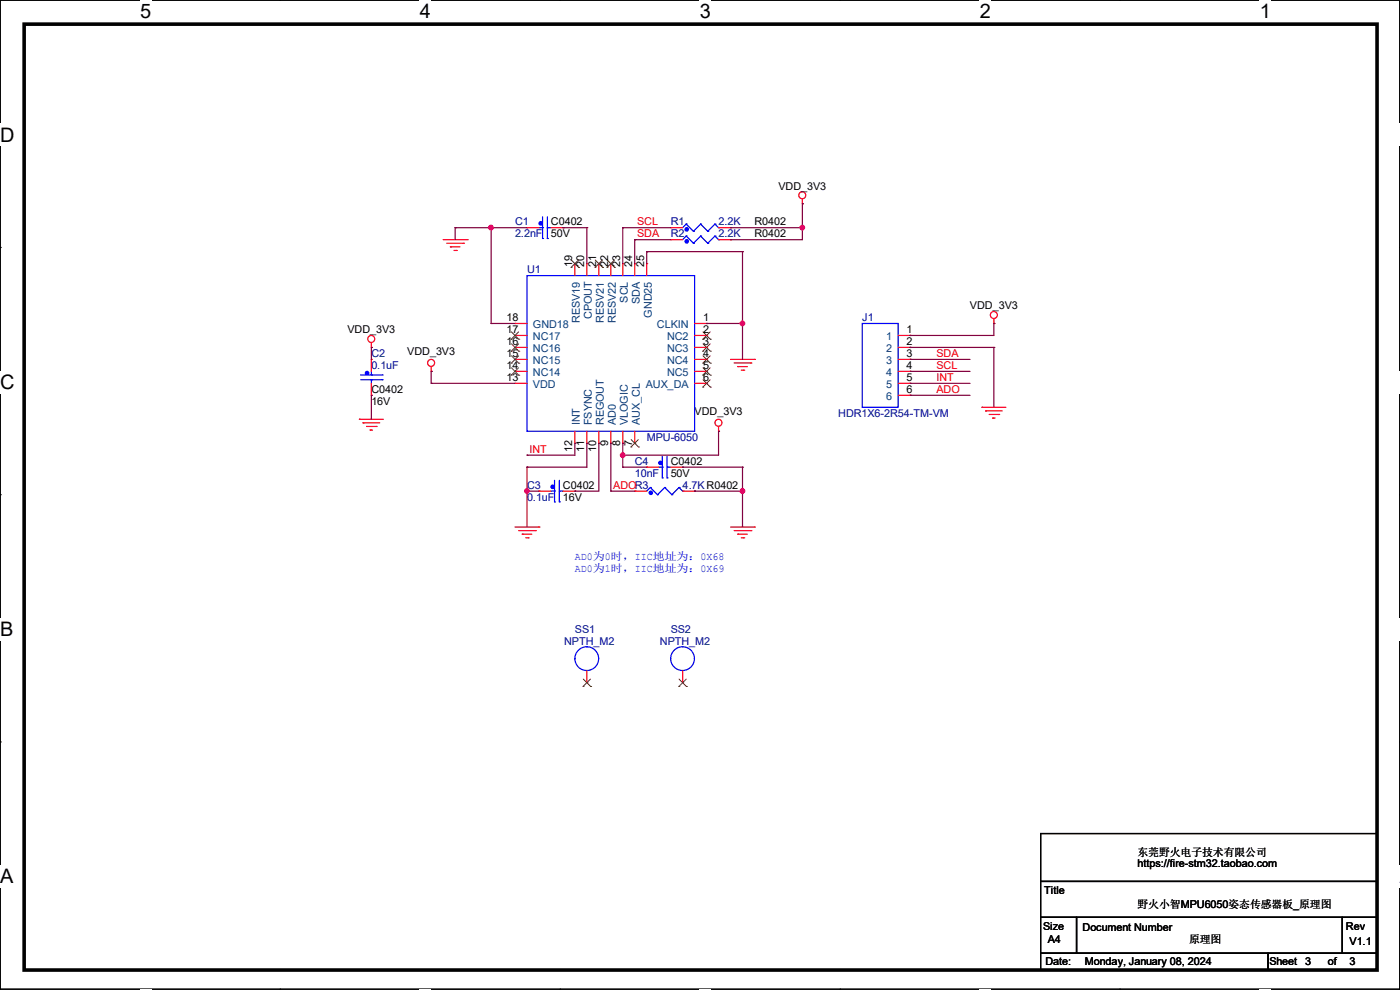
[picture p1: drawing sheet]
<svg xmlns="http://www.w3.org/2000/svg" width="297mm" height="210mm" viewBox="0 0 297 210" stroke-linecap="round" stroke-linejoin="round" font-family="sans-serif">
<path d="M0 0h297v209.8h-297z" fill="none" stroke="#000" stroke-width=".25"/>
<g fill="#fff">
<path d="M29.7 0h2.4v4.8h-2.4z"/>
<path d="M29.7 209.8h2.4v.2h-2.4z"/>
</g>
<path d="M59.4 0h.1M59.4 209.8h.1" fill="none" stroke="#000" stroke-width=".25"/>
<g fill="#fff">
<path d="M89.1 0h2.3v4.8h-2.3z"/>
<path d="M89.1 209.8h2.3v.2h-2.3z"/>
</g>
<path d="M118.8 0h.1M118.8 209.8h.1" fill="none" stroke="#000" stroke-width=".25"/>
<g fill="#fff">
<path d="M148.5 0h2.3v4.8h-2.3z"/>
<path d="M148.5 209.8h2.3v.2h-2.3z"/>
</g>
<path d="M178.2 0h.1M178.2 209.8h.1" fill="none" stroke="#000" stroke-width=".25"/>
<g fill="#fff">
<path d="M207.9 0h2.3v4.8h-2.3z"/>
<path d="M207.9 209.8h2.3v.2h-2.3z"/>
</g>
<path d="M237.6 0h.1M237.6 209.8h.1" fill="none" stroke="#000" stroke-width=".25"/>
<g fill="#fff">
<path d="M267.3 0h2.3v4.8h-2.3z"/>
<path d="M267.3 209.8h2.3v.2h-2.3z"/>
<path d="M0 26.2h3.1v4.8h-3.1z"/>
<path d="M297 26.2v4.8z"/>
<path d="M0 78.7h3.1v4.7h-3.1z"/>
<path d="M297 78.7v4.7z"/>
</g>
<path d="M0 52.5h.1M297 52.5h.1" fill="none" stroke="#000" stroke-width=".25"/>
<g fill="#fff">
<path d="M0 131.1h2.9v4.8h-2.9z"/>
<path d="M297 131.1v4.8z"/>
</g>
<path d="M0 104.9h.1M297 104.9h.1" fill="none" stroke="#000" stroke-width=".25"/>
<g fill="#fff">
<path d="M0 183.6h2.9v4.7h-2.9z"/>
<path d="M296.9 183.6h.1v4.7h-.1z"/>
</g>
<path d="M0 157.4h.1M297 157.4h.1M220.8 176.8h71.3v10.2h-71.3zM220.8 187h71.3v7.6h-71.3zM220.8 194.6h7.6v7.6h-7.6zM228.4 194.6h56.4v7.6h-56.4zM284.8 194.6h7.3v7.6h-7.3zM220.8 202.2h48.2v3.6h-48.2zM269 202.2h23.1v3.6h-23.1z" fill="none" stroke="#000" stroke-width=".25"/>
<path d="M5.1 5.1h287v200.7h-287z" fill="none" stroke="#000" stroke-width=".76"/>
<g fill="none" stroke="#f00" stroke-width=".25">
<path d="M94 50.8h5.1M94.8 51.6h3.5M95.5 52.4h.1M95.5 52.4h2.1M96.3 53.1h.5M96.8 53.1h.1M98.3 51.6h.1M99.1 50.8h.1M111.8 48.3h.1M111.8 48.3h2.5M116.9 48.3h2.5M119.4 48.3h.1"/>
<path d="M122 55.9h.1M122 55.9v2.6M124.5 55.9h.1M124.5 55.9v2.6M127 55.9h.1M127 55.9v2.6M129.6 55.9h.1M129.6 55.9v2.6M132.1 55.9h.1M132.1 55.9v2.6M134.7 55.9h.1M134.7 55.9v2.6"/>
<path d="M137.2 55.9h.1M137.2 55.9v2.6M142.3 48.3h.1M142.3 50.8h.1M142.3 50.8h2.5M142.3 48.3h2.5M152.4 50.8h2.6M152.4 48.3h2.6M155 48.3h.1M155 50.8h.1M170.2 43.2h.1M170.2 42.2v1"/>
<path d="M78.8 73.7h.1M78.8 76.2h.1M78.8 72.7v1M78.8 76.2v2.6M91.5 78.8h.1M91.5 77.8v1M109.3 78.8h.1M109.3 76.2h.1M109.3 73.7h.1M109.3 71.2h.1M109.3 68.6h.1M109.3 76.2h2.5"/>
<path d="M109.3 71.2h2.5M109.3 73.7h2.5M109.3 78.8h2.5M109.3 68.6h2.5M147.4 76.2h2.5M147.4 71.2h2.5M147.4 73.7h2.5M147.4 78.8h2.5M147.4 68.6h2.5M149.9 68.6h.1M149.9 71.2h.1M149.9 73.7h.1"/>
<path d="M149.9 76.2h.1M149.9 78.8h.1M155 76.2h5.1M155.7 77h3.6M156.5 77.8h.1M156.5 77.8h2M157.3 78.5h.5M157.8 78.5h.1M159.3 77h.1M160.1 76.2h.1M190.5 76.2h2.6M190.5 71.2h2.6"/>
<path d="M190.5 73.7h2.6M190.5 78.8h2.6M193.1 71.2h.1M193.1 73.7h.1M193.1 76.2h.1M193.1 78.8h.1M210.9 68.6h.1M210.9 67.6v1M76.2 88.9h.1M76.2 88.9h5.1M77 89.7h.1M77 89.7h3.6"/>
<path d="M77.8 90.5h2M78.5 91.2h.1M78.5 91.2h.5M78.8 83.9h.1M78.8 81.3v2.6M79.8 90.5h.1M109.3 81.3h.1M109.3 81.3h2.5M122 94h.1M122 91.5v2.5M124.5 94h.1M124.5 91.5v2.5"/>
<path d="M127 94h.1M127 91.5v2.5M129.6 94h.1M129.6 91.5v2.5M132.1 94h.1M132.1 91.5v2.5M134.7 94h.1M134.7 91.5v2.5M137.2 99.1h.1M137.2 99.1h2.5M142.3 99.1h2.5M144.8 99.1h.1"/>
<path d="M147.4 81.3h2.5M149.9 81.3h.1M152.4 91.5h.1M152.4 90.5v1M190.5 81.3h2.6M190.5 83.9h2.6M193.1 81.3h.1M193.1 83.9h.1M208.3 86.4h.1M208.3 86.4h5.1M209.1 87.2h.1M209.1 87.2h3.5"/>
<path d="M209.8 87.9h2.1M210.6 88.7h.1M210.6 88.7h.5M211.9 87.9h.1M109.3 111.8h5M110 112.6h3.6M110.8 113.3h.1M110.8 113.3h2M111.5 114.1h.6M112.1 114.1h.1M113.6 112.6h.1M114.3 111.8h.1"/>
<path d="M114.3 104.2h.1M114.3 104.2h2.6M119.4 104.2h2.6M122 104.2h.1M134.7 104.2h.1M134.7 104.2h2.5M144.8 104.2h2.6M147.4 104.2h.1M155 111.8h5.1M155.7 112.6h3.6M156.5 113.3h.1M156.5 113.3h2"/>
<path d="M157.3 114.1h.5M157.8 114.1h.1M159.3 112.6h.1M160.1 111.8h.1M124.5 144.8h.1M124.5 142.3v2.5M144.8 144.8h.1M144.8 142.3v2.5"/>
<circle cx="170.2" cy="41.4" r=".74"/>
<circle cx="78.8" cy="71.9" r=".74"/>
<circle cx="91.5" cy="77" r=".74"/>
<circle cx="210.8" cy="66.8" r=".74"/>
<circle cx="152.4" cy="89.7" r=".74"/>
</g>
<g fill="none" stroke="#00f" stroke-width=".25">
<path d="M111.8 58.5h35.6v33h-35.6zM114.3 48.3h.8M115.1 50.6h.1M115.1 48.3h.1M115.1 46v4.6M116.1 50.6h.1M116.1 48.3h.1M116.1 46v4.6M116.1 48.3h.8M145.6 47.5h.1M145.6 50.1h.1M145.6 47.5l-.8 .8"/>
<path d="M145.6 47.5l1.5 1.6M145.6 50.1l-.8 .7M145.6 50.1l1.5 1.5M147.1 49.1h.1M147.1 51.6h.1M148.6 47.5h.1M148.6 50.1h.1M148.6 47.5l-1.5 1.6M148.6 47.5l1.6 1.6M148.6 50.1l-1.5 1.5M148.6 50.1l1.6 1.5M150.2 49.1h.1"/>
<path d="M150.2 51.6h.1M151.7 47.5h.1M151.7 50.1h.1M151.7 47.5l-1.5 1.6M151.7 47.5l.7 .8M151.7 50.1l-1.5 1.5M151.7 50.1l.7 .7M152.4 48.3h.1M152.4 50.8h.1M76.5 79.5h4.6M78.8 79.5h.1M78.8 78.8v.7"/>
<path d="M81.1 79.5h.1M182.9 68.6h7.6v17.8h-7.6zM76.5 80.6h4.6M78.8 80.6h.1M78.8 80.6v.7M81.1 80.6h.1M139.7 99.1h.8M140.5 99.1h.1M140.5 96.8v4.6M141.5 99.1h.1M141.5 96.8v4.6M141.5 99.1h.8"/>
<path d="M116.9 104.2h.7M117.6 106.5h.1M117.6 104.2h.1M117.6 101.9v4.6M118.7 106.5h.1M118.7 104.2h.1M118.7 101.9v4.6M118.7 104.2h.7M138 103.4h.1M138 103.4l-.8 .8M138 103.4l1.5 1.5M139.5 104.9h.1"/>
<path d="M140.5 101.4h.1M141 103.4h.1M141 103.4l-1.5 1.5M141 103.4l1.5 1.5M141.5 101.4h.1M142.5 104.9h.1M144.1 103.4h.1M144.1 103.4l-1.6 1.5M144.1 103.4l.7 .8M144.8 104.2h.1"/>
<circle cx="124.5" cy="139.7" r="2.52"/>
<circle cx="144.8" cy="139.7" r="2.52"/>
</g>
<g fill="#00f" stroke="#00f" stroke-width=".25">
<circle cx="140.1" cy="98.2" r=".36"/>
<circle cx="145.7" cy="48.7" r=".36"/>
<circle cx="145.7" cy="51.2" r=".36"/>
<circle cx="138.1" cy="104.5" r=".36"/>
<circle cx="77.9" cy="79.1" r=".36"/>
<circle cx="114.7" cy="47.4" r=".36"/>
<circle cx="117.2" cy="103.3" r=".36"/>
</g>
<g fill="none" stroke="#804000" stroke-width=".21">
<path d="M121.2 56.7h.1M121.2 55.2l1.6 1.5M122.7 55.2l-1.5 1.5M122.8 56.7h.1M126.2 56.7h.1M126.3 55.2l1.5 1.5M127.8 55.2l-1.6 1.5M127.8 56.7h.1M128.8 56.7h.1M128.8 55.2l1.6 1.5M130.3 55.2l-1.5 1.5M130.4 56.7h.1"/>
<path d="M108.5 79.6h.1M108.5 77h.1M108.5 74.5h.1M108.5 72h.1M108.5 78l1.6 1.6M108.5 75.5l1.6 1.5M108.5 72.9l1.6 1.6M108.5 70.4l1.6 1.6M110 78l-1.5 1.6M110 75.5l-1.5 1.5M110 72.9l-1.5 1.6M110 70.4l-1.5 1.6"/>
<path d="M110.1 79.6h.1M110.1 77h.1M110.1 74.5h.1M110.1 72h.1M149.1 72h.1M149.1 74.5h.1M149.1 77h.1M149.1 79.6h.1M149.1 70.4l1.6 1.6M149.1 72.9l1.6 1.6M149.1 75.5l1.6 1.5M149.1 78l1.6 1.6"/>
<path d="M150.7 70.4l-1.6 1.6M150.7 72.9l-1.6 1.6M150.7 75.5l-1.6 1.5M150.7 78l-1.6 1.6M150.7 72h.1M150.7 74.5h.1M150.7 77h.1M150.7 79.6h.1M133.9 94.8h.1M133.9 93.3l1.6 1.5M135.4 93.3l-1.5 1.5M135.5 94.8h.1"/>
<path d="M149.1 82.1h.1M149.1 80.6l1.6 1.5M150.7 80.6l-1.6 1.5M150.7 82.1h.1M123.7 145.6h.1M123.7 144.1l1.6 1.5M125.3 144.1l-1.6 1.5M125.3 145.6h.1M144 145.6h.1M144.1 144.1l1.5 1.5M145.6 144.1l-1.6 1.5M145.6 145.6h.1"/>
</g>
<g fill="none" stroke="#800040" stroke-width=".25">
<path d="M96.6 48.3h.1M96.6 48.3h15.2M96.6 48.3v2.5M104.2 48.3h.1M104.2 48.3v20.3M119.4 48.3h.1M119.4 48.3h5.1M124.5 48.3h.1M124.5 48.3v7.6M132.1 48.3h.1M132.1 48.3h10.2M132.1 48.3v7.6"/>
<path d="M134.7 50.8h.1M134.7 50.8h7.6M134.7 50.8v5.1M137.2 53.4h.1M137.2 53.4v2.5M137.2 53.4h20.3M155 48.3h.1M155 50.8h.1M155 48.3h15.2M157.5 53.4h.1M157.5 53.4v22.8M170.2 43.2h.1"/>
<path d="M170.2 48.3h.1M170.2 43.2v7.6h-15.2M78.8 73.7h.1M78.8 73.7v2.5M91.5 78.8h.1M91.5 78.8v2.5M104.2 68.6h.1M104.2 68.6h5.1M149.9 68.6h.1M149.9 68.6h7.6M157.5 68.6h.1M193.1 71.2h.1"/>
<path d="M193.1 73.7h.1M193.1 78.8h.1M193.1 76.2h.1M193.1 73.7h17.8M193.1 78.8h12.7M193.1 76.2h12.7M210.9 68.6h.1M210.9 73.7h.1M210.9 68.6v2.6h-17.8M210.9 73.7v12.7M78.8 83.9h.1M78.8 83.9v5"/>
<path d="M91.5 81.3h.1M91.5 81.3h17.8M111.8 99.1h.1M111.8 96.6h.1M111.8 99.1v12.7M122 94h.1M122 94v2.6h-10.2M124.5 94h.1M124.5 94v5.1h-12.7M127 94h.1M127 94v10.2h-5M129.6 94h.1"/>
<path d="M129.6 94v10.2M132.1 94h.1M132.1 96.6h.1M132.1 99.1h.1M132.1 99.1h5.1M132.1 94v5.1M144.8 99.1h.1M144.8 99.1h12.7M152.4 91.5h.1M152.4 91.5v5.1h-20.3M157.5 99.1h.1M157.5 99.1v12.7"/>
<path d="M193.1 81.3h.1M193.1 83.9h.1M193.1 81.3h12.7M193.1 83.9h12.7M111.8 104.2h.1M111.8 104.2h2.5M122 104.2h.1M129.6 104.2h.1M129.6 104.2h5.1M147.4 104.2h.1M147.4 104.2h10.1M157.5 104.2h.1"/>
</g>
<g fill="#f0f" stroke="#f0f" stroke-width=".25">
<circle cx="157.5" cy="68.6" r=".49"/>
<circle cx="132.1" cy="96.5" r=".49"/>
<circle cx="170.2" cy="48.3" r=".49"/>
<circle cx="104.2" cy="48.3" r=".49"/>
<circle cx="111.8" cy="104.2" r=".49"/>
<circle cx="157.5" cy="104.2" r=".49"/>
</g>
<g font-size="4.2">
<text x="29.7" y="3.9">5</text>
<text x="89.1" y="3.9">4</text>
<text x="148.5" y="3.9">3</text>
<text x="207.9" y="3.9">2</text>
<text x="267.3" y="3.9">1</text>
<text x="0" y="30.1">D</text>
<text x="0" y="82.5">C</text>
<text x="0" y="135">B</text>
<text x="0" y="187.4">A</text>
<text x="297" y="187.4">A</text>
</g>
<g font-size="2.3">
<text x="165.1" y="40.2">VDD_3V3</text>
<text x="116.9" y="47.8">C0402</text>
<text x="160.1" y="47.8">R0402</text>
<text x="116.9" y="50.4">50V</text>
<text x="160.1" y="50.4">R0402</text>
<text x="121.4" y="56.7" transform="rotate(-90 121.4 56.7)">19</text>
<text x="124" y="56.7" transform="rotate(-90 124 56.7)">20</text>
<text x="126.5" y="56.7" transform="rotate(-90 126.5 56.7)">21</text>
<text x="129" y="56.7" transform="rotate(-90 129 56.7)">22</text>
<text x="131.6" y="56.7" transform="rotate(-90 131.6 56.7)">23</text>
<text x="134.1" y="56.7" transform="rotate(-90 134.1 56.7)">24</text>
<text x="136.7" y="56.7" transform="rotate(-90 136.7 56.7)">25</text>
<text x="205.8" y="65.6">VDD_3V3</text>
<text x="73.7" y="70.7">VDD_3V3</text>
<text x="107.5" y="70.6">17</text>
<text x="107.5" y="68.1">18</text>
<text x="149.1" y="68.1">1</text>
<text x="149.1" y="70.6">2</text>
<text x="192.3" y="70.6">1</text>
<text x="86.4" y="75.3">VDD_3V3</text>
<text x="107.5" y="75.7">15</text>
<text x="107.5" y="73.2">16</text>
<text x="149.1" y="73.2">3</text>
<text x="149.1" y="75.7">4</text>
<text x="192.3" y="73.2">2</text>
<text x="192.3" y="75.7">3</text>
<text x="78.8" y="83.4">C0402</text>
<text x="107.5" y="80.8">13</text>
<text x="107.5" y="78.2">14</text>
<text x="149.1" y="78.2">5</text>
<text x="149.1" y="80.8">6</text>
<text x="192.3" y="78.2">4</text>
<text x="192.3" y="80.8">5</text>
<text x="192.3" y="83.3">6</text>
<text x="78.8" y="85.9">16V</text>
<text x="147.4" y="88">VDD_3V3</text>
<text x="121.4" y="95.8" transform="rotate(-90 121.4 95.8)">12</text>
<text x="124" y="95.8" transform="rotate(-90 124 95.8)">11</text>
<text x="126.5" y="95.8" transform="rotate(-90 126.5 95.8)">10</text>
<text x="129" y="94.5" transform="rotate(-90 129 94.5)">9</text>
<text x="131.6" y="94.5" transform="rotate(-90 131.6 94.5)">8</text>
<text x="134.1" y="94.5" transform="rotate(-90 134.1 94.5)">7</text>
<text x="142.3" y="98.6">C0402</text>
<text x="142.3" y="101.2">50V</text>
<text x="119.4" y="103.7">C0402</text>
<text x="119.4" y="106.3">16V</text>
<text x="241.3" y="181.7">东莞野火电子技术有限公司</text>
<text x="241.3" y="184">https://fire-stm32.taobao.com</text>
<text x="221.5" y="189.6">Title</text>
<text x="221.3" y="197.2">Size</text>
<text x="229.7" y="197.4">Document Number</text>
<text x="241.3" y="192.6">野火小智MPU6050姿态传感器板_原理图</text>
<text x="285.5" y="197.2">Rev</text>
<text x="222.3" y="200">A4</text>
<text x="252.3" y="200">原理图</text>
<text x="286.3" y="200.5">V1.1</text>
<text x="221.8" y="204.8">Date:</text>
<text x="230.2" y="204.8">Monday, January 08, 2024</text>
<text x="269.3" y="204.8">Sheet</text>
<text x="276.9" y="204.8">3</text>
<text x="281.7" y="204.8">of</text>
<text x="286.3" y="204.8">3</text>
</g>
<g font-size="2.3" fill="#000080">
<text x="109.3" y="47.8">C1</text>
<text x="142.3" y="47.8">R1</text>
<text x="152.4" y="47.8">2.2K</text>
<text x="109.3" y="50.4">2.2nF</text>
<text x="142.3" y="50.4">R2</text>
<text x="152.4" y="50.4">2.2K</text>
<text x="111.8" y="58">U1</text>
<text x="182.9" y="68.2">J1</text>
<text x="78.8" y="75.8">C2</text>
<text x="78.8" y="78.3">0.1uF</text>
<text x="177.8" y="88.5">HDR1X6-2R54-TM-VM</text>
<text x="137.2" y="93.6">MPU-6050</text>
<text x="134.7" y="98.6">C4</text>
<text x="134.7" y="101.2">10nF</text>
<text x="111.8" y="103.7">C3</text>
<text x="111.8" y="106.3">0.1uF</text>
<text x="144.8" y="103.7">4.7KR0402</text>
<text x="119.7" y="136.7">NPTH_M2</text>
<text x="122" y="134.2">SS1</text>
<text x="140" y="136.7">NPTH_M2</text>
<text x="142.3" y="134.2">SS2</text>
</g>
<g font-size="2.3" fill="#f00">
<text x="135.2" y="47.8">SCL</text>
<text x="135.2" y="50.3">SDA</text>
<text x="198.7" y="75.7">SDA</text>
<text x="198.7" y="80.8">INT</text>
<text x="198.7" y="83.4">ADO</text>
<text x="198.7" y="78.3">SCL</text>
<text x="112.3" y="96.1">INT</text>
<text x="130.1" y="103.7">ADOR3</text>
</g>
<g font-size="2.3" fill="#004080">
<text x="133.2" y="64.2" transform="rotate(-90 133.2 64.2)">SCL</text>
<text x="135.7" y="64.4" transform="rotate(-90 135.7 64.4)">SDA</text>
<text x="113.1" y="69.7">GND18</text>
<text x="123" y="68.5" transform="rotate(-90 123 68.5)">RESV19</text>
<text x="125.6" y="67.7" transform="rotate(-90 125.6 67.7)">CPOUT</text>
<text x="128.1" y="68.5" transform="rotate(-90 128.1 68.5)">RESV21</text>
<text x="130.6" y="68.5" transform="rotate(-90 130.6 68.5)">RESV22</text>
<text x="138.3" y="67.4" transform="rotate(-90 138.3 67.4)">GND25</text>
<text x="139.4" y="69.7">CLKIN</text>
<text x="113.1" y="77.3">NC15</text>
<text x="113.1" y="74.8">NC16</text>
<text x="113.1" y="72.2">NC17</text>
<text x="141.5" y="72.2">NC2</text>
<text x="141.5" y="74.8">NC3</text>
<text x="141.5" y="77.3">NC4</text>
<text x="188" y="72.2">1</text>
<text x="188" y="74.8">2</text>
<text x="188" y="77.3">3</text>
<text x="113.1" y="82.4">VDD</text>
<text x="113.1" y="79.8">NC14</text>
<text x="137" y="82.4">AUX_DA</text>
<text x="141.5" y="79.8">NC5</text>
<text x="188" y="79.8">4</text>
<text x="188" y="82.4">5</text>
<text x="188" y="84.9">6</text>
<text x="123" y="90.2" transform="rotate(-90 123 90.2)">INT</text>
<text x="125.6" y="90.2" transform="rotate(-90 125.6 90.2)">FSYNC</text>
<text x="128.1" y="90.2" transform="rotate(-90 128.1 90.2)">REGOUT</text>
<text x="130.6" y="90.2" transform="rotate(-90 130.6 90.2)">AD0</text>
<text x="133.2" y="90.2" transform="rotate(-90 133.2 90.2)">VLOGIC</text>
<text x="135.7" y="90.2" transform="rotate(-90 135.7 90.2)">AUX_CL</text>
</g>
<g font-size="2.3" fill="#00f">
<text x="122" y="118.7">AD0为0时，IIC地址为：0X68</text>
<text x="122" y="121.3">AD0为1时，IIC地址为：0X69</text>
</g>
</svg>
